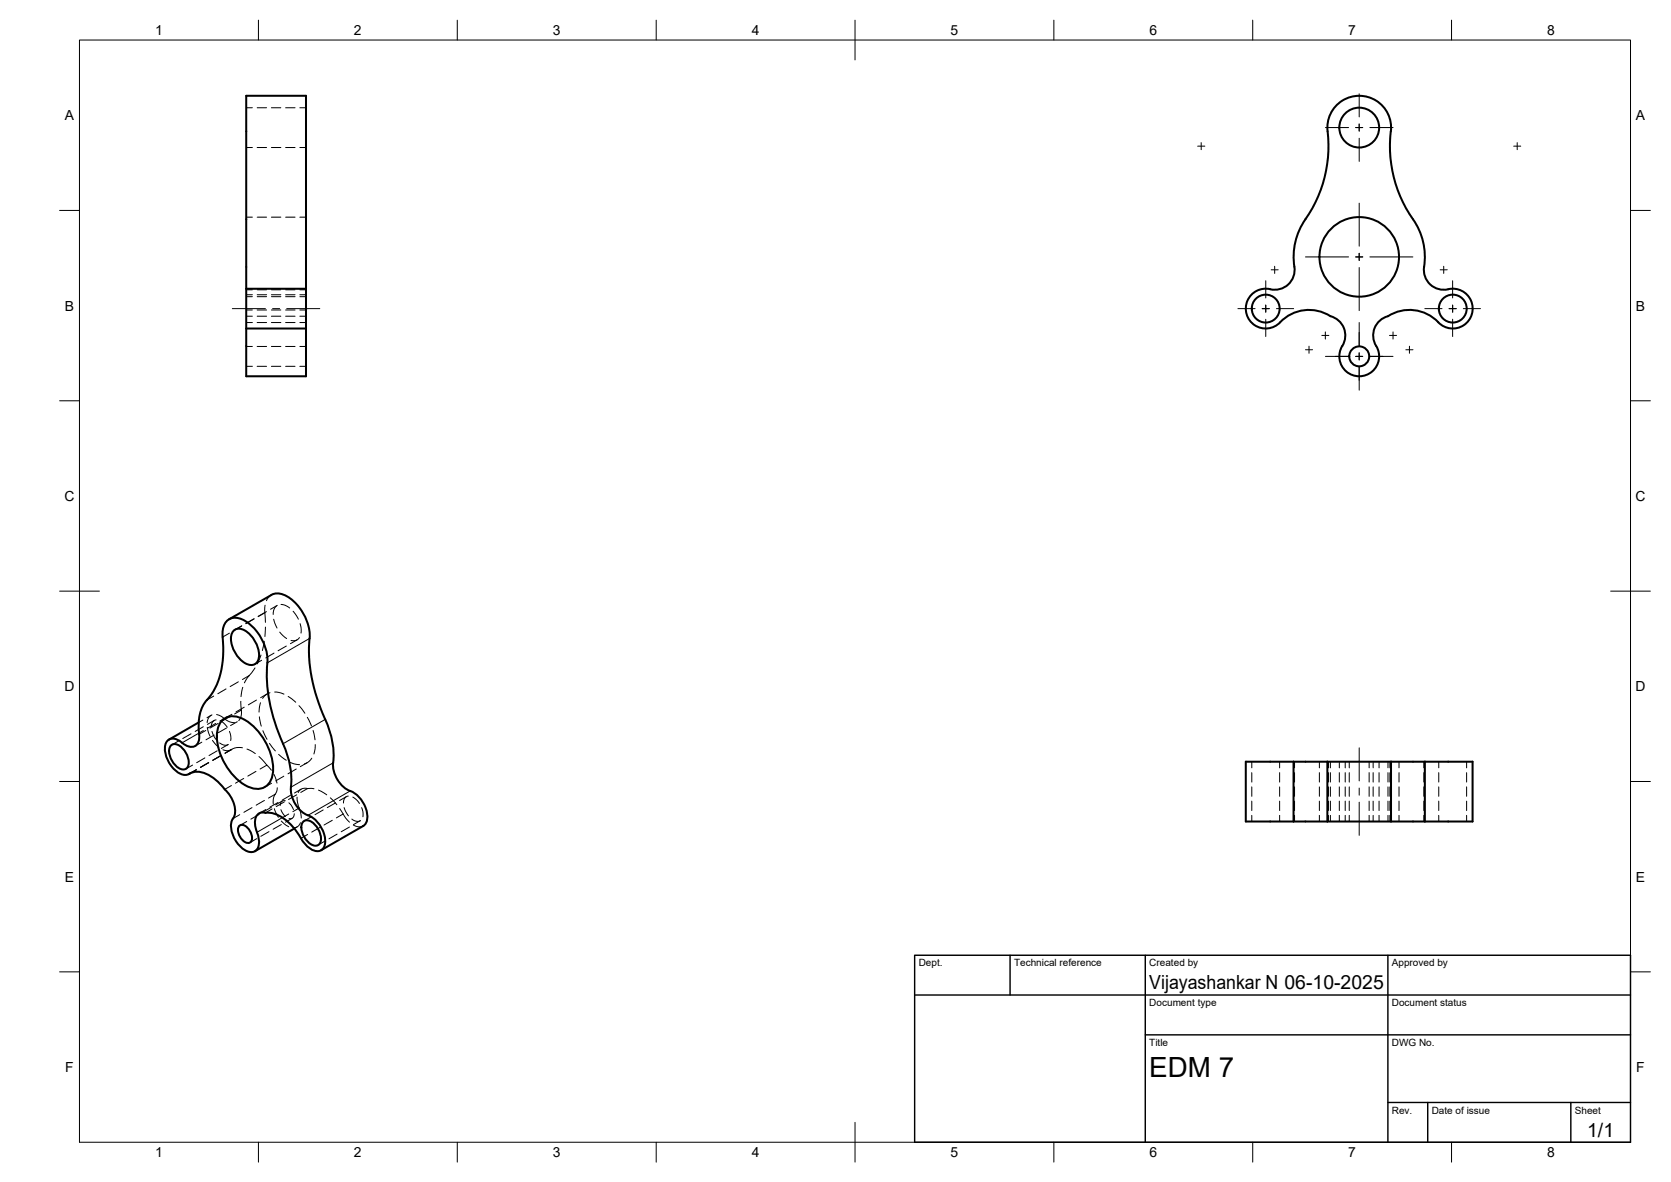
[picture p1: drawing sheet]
<svg xmlns="http://www.w3.org/2000/svg" width="420mm" height="297mm" viewBox="0 0 420 297" stroke-linecap="round" stroke-linejoin="round" font-family="sans-serif">
<!-- layer: Visible -->
<g fill="none" stroke="#000" stroke-width=".51">
<path d="M349.7 33a32.1 32.1 0 0 0 5.6 22.1M349.7 33a8 8 0 0 0-7.9-8.9 8 8 0 0 0-8 8.9 32.1 32.1 0 0 1-5.6 22.1M328.3 55.1a16.5 16.5 0 0 0-2.8 12M355.3 55.1a16.9 16.9 0 0 1 2.7 12.7 5.1 5.1 0 0 0 6.9 4.8 5 5 0 0 1 5 6.8 5 5 0 0 1-8.2 1.6M61.9 72.6v-48.5h15v48.5M61.9 72.6v10M61.9 72.6h15M76.9 72.6v10M325.5 67.1a5.1 5.1 0 0 1-6.9 5.5 5 5 0 0 0-5 6.8 5 5 0 0 0 8.3 1.6M61.9 82.6v12h15v-12M61.9 82.6h15M361.7 81a10 10 0 0 0-12.7-1.5 5.1 5.1 0 0 0-2.6 8.1 5 5 0 0 1-5.4 6.9 5 5 0 0 1-3.2-8.2 5 5 0 0 0-3.3-6.8 10 10 0 0 0-12.6 1.5"/>
<path d="M58.7 158.6a2.54 2.54 0 0 1 3.5 .3 7 7 0 0 1 2.7 7.1 2.1 2.1 0 0 1-3.3 .6 7.5 7.5 0 0 1-3.5-6.9zM68.2 149.5l-10.6 6.1M68.2 149.5a5.1 5.1 0 0 1 5.8 1.7 12.3 12.3 0 0 1 3.9 9.2M67.2 166.6a12 12 0 0 0-6.6-11.1 3.2 3.2 0 0 0-4.6 2.8l-.1 .8a24.1 24.1 0 0 1-2.3 14.7l-.5 .7a10.8 10.8 0 0 0-3 10M67.2 166.6a41.6 41.6 0 0 0 4.4 21.3 19.9 19.9 0 0 1 1.5 9.9M77.8 160.5a41.4 41.4 0 0 0 4.4 21.3 19.9 19.9 0 0 1 1.6 9.9M43.1 187.3a2.28 2.28 0 0 1 3 .9 4.6 4.6 0 0 1 1.1 4.5 1.72 1.72 0 0 1-2.8-.1 4.8 4.8 0 0 1-1.6-5zM47.9 194.3l-.4 .2M50 181.6l-7.5 4.3M50.1 184.5a2.32 2.32 0 0 1-2.1 3.2 4.9 4.9 0 0 1-2.8-1.5 2.17 2.17 0 0 0-2.5-.4 2.17 2.17 0 0 0-1.2 2.1 7.4 7.4 0 0 0 4.5 6.8 2.73 2.73 0 0 0 2.2-.5 6.9 6.9 0 0 1 6.7 2.3l1.6 1.9a7 7 0 0 1 2.4 6.9 4.7 4.7 0 0 0 0 5.3 5.6 5.6 0 0 0 4.5 3.5 2.22 2.22 0 0 0 1.7-2.6l-.2-1.5a5.7 5.7 0 0 1-.3-5.1 1.85 1.85 0 0 1 2.1-.6M55.7 181.3a4 4 0 0 1 4.9-.9 15 15 0 0 1 8 14 4 4 0 0 1-6 3.4 15 15 0 0 1-8-13.9l.2-1zM73.2 197.8a7.4 7.4 0 0 0 4.9 7.4 7.4 7.4 0 0 1 3.5 7.3 2 2 0 0 1-3.2 1l-1.2-.8-1-1.3a13.3 13.3 0 0 0-7.8-7.1h-1.7"/>
<path d="M83.8 191.7a7.4 7.4 0 0 0 4.8 7.3 7.5 7.5 0 0 1 3.7 7.1l-.5 1.1-.5 .4-10.6 6.1M325.2 191.4h-12v15h12M325.2 191.4h8.6M325.2 191.4v15M333.8 191.4h16M333.8 191.4v15M349.8 191.4h8.5M349.8 191.4v15M358.3 191.4h12v15h-12M358.3 191.4v15M60.1 207.7a1.57 1.57 0 0 1 2.4 .6 3 3 0 0 1 .6 3.2 1.57 1.57 0 0 1-2.4-.7 3 3 0 0 1-.6-3.1zM74 208.2l-9.9 5.7"/>
<path d="M76.3 206.4a2.28 2.28 0 0 1 3 1 4.6 4.6 0 0 1 1.2 4.5 1.72 1.72 0 0 1-2.8-.1 4.8 4.8 0 0 1-1.7-5zM325.2 206.4h8.6M333.8 206.4h16M349.8 206.4h8.5"/>
<circle cx="341.8" cy="32.1" r="5"/>
<circle cx="318.3" cy="77.6" r="3.5"/>
<circle cx="341.8" cy="64.6" r="10"/>
<circle cx="365.3" cy="77.6" r="3.5"/>
<circle cx="341.8" cy="89.6" r="2.51"/>
</g>
<!-- layer: Hidden -->
<g fill="none" stroke="#000" stroke-width=".25">
<path d="M61.9 37.1h1.6M61.9 27.1h1.6M64.7 37.1h2.3M64.7 27.1h2.3M68.2 37.1h2.4M68.2 27.1h2.4M71.8 37.1h2.4M71.8 27.1h2.4M75.4 37.1h1.5M75.4 27.1h1.5M61.9 54.6h1.6M64.7 54.6h2.3"/>
<path d="M68.2 54.6h2.4M71.8 54.6h2.4M75.4 54.6h1.5M61.9 79.5h1.6M61.9 74.1h1.6M61.9 74.6h1.6M61.9 77.9h1.6M61.9 72.8h1.6M64.7 79.5h2.3M64.7 74.1h2.3M64.7 74.6h2.3M64.7 77.9h2.3"/>
<path d="M64.7 72.8h2.3M68.2 79.5h2.4M68.2 74.1h2.4M68.2 74.6h2.4M68.2 77.9h2.4M68.2 72.8h2.4M71.8 79.5h2.4M71.8 74.1h2.4M71.8 74.6h2.4M71.8 77.9h2.4M71.8 72.8h2.4M75.4 79.5h1.5"/>
<path d="M75.4 74.1h1.5M75.4 74.6h1.5M75.4 77.9h1.5M75.4 72.8h1.5M61.9 81.1h1.6M61.9 92.1h1.6M61.9 87.1h1.6M64.7 81.1h2.3M64.7 92.1h2.3M64.7 87.1h2.3M68.2 81.1h2.4M68.2 92.1h2.4"/>
<path d="M68.2 87.1h2.4M71.8 81.1h2.4M71.8 92.1h2.4M71.8 87.1h2.4M75.4 81.1h1.5M75.4 92.1h1.5M75.4 87.1h1.5M60.8 157.3l-1.7 .9M63.9 155.5l-2.1 1.2M66.7 152.1l-.2 1.2 .2 3.1M66.7 157.6l-.1 2.4M67 153.7l-2.1 1.2"/>
<path d="M68.2 149.5l-.7 .6-.5 .8M68.8 155.6l.9 2.2M69.5 152.3l-.6 .7-.2 1.4M69.7 152.1l-1.7 1M70.3 158.8l1.8 1.7M70.7 151.9l.9 .2 1.2 .7M73.7 153.6l1.3 2M75.5 156.7l.2 1v1.4M53.1 179.8l-1.1 .6M53.3 179.7l-.8 .6-.4 1.3M54.5 179.6l1 .3a5.3 5.3 0 0 0 3.5 1.7M58.3 179.5l-1.7 1"/>
<path d="M60.6 176.2v1.2a3.8 3.8 0 0 1-.6 3.7M61 172.7l-.4 2.4M61.4 177.7l-2.1 1.2M64.1 167.9l-1.9 2.4-.8 1.3M64.5 175.9l-2.1 1.2M65.5 176.6l-.4 2.4M65.6 164.6l-.9 2.2M65.8 165.9l-1.7 1M66.4 161.1l-.4 2.4M67.2 174.4l-1.7 .9M67.9 174.1l-1 .4-.9 1M68.9 164.1l-2.1 1.2"/>
<path d="M69.1 173.9l1 .1 1.3 .4M72 162.4l-2.1 1.1M72.5 175l1.9 1.5M74.7 160.8l-1.7 1M75.2 177.3l1.5 1.9M75.3 160.2l-.4 .5-.7 .3-1-.1M44.9 186.2l-1.7 1M48 184.4l-2 1.2M48.4 192.3l-1.7 .9M49.4 193.4l-1.5 .9M49.4 193.4l-1.7 1M50.8 186.5l-1.7 1"/>
<path d="M51 181l-1 .6M51.1 182.6l-2 1.2M51.5 190.5l-2.1 1.2M52.1 182.8l.7 2.2M52.5 191.7l-2.1 1.2 2.1-1.2M53.3 183.8l.5 1.2 .6 .9M53.4 186.1l1.6 1.7M53.8 181.1l-1.6 .9M53.8 184.7l-2 1.2M54.3 180.9l-.5 .2-.4 .4-.3 1.2M54.6 188.7l-2 1.2M55.2 186.7l1.4 .6 .8-.2"/>
<path d="M55.5 181.2l.7 .5 .9 1.1M55.6 189.9l-2.1 1.2M57 183l-2.1 1.1M57.3 187.1l-1.7 1M57.7 183.8l.4 1.5-.1 .8M58.2 197.4l-1.7 1M58.3 188.3l-1.7 1 1.5-.9M59.7 181.4l-1.7 .9M61 187.9a4.9 4.9 0 0 0-3.5 .7l-1.5-.2M61.3 195.6l-2.1 1.2M62.1 188.2l2.1 1.2M64.4 193.9l-2.1 1.1"/>
<path d="M65.1 190.1l2 2.2M65.2 180.1l.5 2.4M66.1 183.6l1 2.2M67.1 192.3l1.1 1.3M67.1 192.3l-1.7 1M67.8 186.8l1.4 1.9M68.3 196.8l-1.7 1M68.9 194.6l.7 2.2M69.7 198l-.1 .9a4.1 4.1 0 0 0-.9 3.2M70.1 189.6l1.9 1.5M71.4 195.1l-2.1 1.1M73 199.9l-2 1.2"/>
<path d="M73 191.6l1 .4 1.3 .2M74.5 193.3l-2.1 1.2M74.6 199.7l-2.1 1.2M75.7 198.3l-1.7 1M77.2 191.7l-1.7 1M77.3 180.3l1 2.1M77.3 198.2h1.7M77.3 198.2a1.85 1.85 0 0 0-2.3 1M77.3 198.2l-1.7 .9M78.4 190.5l-.7 .9-1.2 .6M78.7 183.6l.5 2.3M79.3 187.1l-.4 2.4"/>
<path d="M80.1 198.6l2 1.1M314.7 191.4v1.6M314.7 194.2v2.3M314.7 197.7v2.4M321.8 191.4v1.6M321.8 194.2v2.3M321.8 197.7v2.4M325.5 191.4v1.6M325.5 194.2v2.3M325.5 197.7v2.4M331.7 191.4v1.6M331.7 194.2v2.3"/>
<path d="M331.7 197.7v2.4M334 191.4v1.6M334 194.2v2.3M334 197.7v2.4M334.5 191.4v1.6M334.5 194.2v2.3M334.5 197.7v2.4M336.8 191.4v1.6M336.8 194.2v2.3M336.8 197.7v2.4M338.2 191.4v1.6M338.2 194.2v2.3"/>
<path d="M338.2 197.7v2.4M339.3 191.4v1.6M339.3 194.2v2.3M339.3 197.7v2.4M344.3 191.4v1.6M344.3 194.2v2.3M344.3 197.7v2.4M345.3 191.4v1.6M345.3 194.2v2.3M345.3 197.7v2.4M346.8 191.4v1.6M346.8 194.2v2.3"/>
<path d="M346.8 197.7v2.4M349 191.4v1.6M349 194.2v2.3M349 197.7v2.4M349.5 191.4v1.6M349.5 194.2v2.3M349.5 197.7v2.4M351.8 191.4v1.6M351.8 194.2v2.3M351.8 197.7v2.4M358 191.4v1.6M358 194.2v2.3"/>
<path d="M358 197.7v2.4M361.8 191.4v1.6M361.8 194.2v2.3M361.8 197.7v2.4M368.8 191.4v1.6M368.8 194.2v2.3M368.8 197.7v2.4M62 206.4l-1.7 1M64.5 210.8l-1.7 1M65.2 204.7l-2.1 1.2M66.8 203.4l-1.7 1M67.6 209l-2 1.2"/>
<path d="M68.2 202.9l-2 1.2M68.4 203.3l-1.7 1M69 203.2l1 2.2M69.9 201.7l-2.1 1.1M70.6 203.5l.5 .9 .7 .8M70.7 206.3l1.9 1.5M70.7 207.2l-2 1.2M71 201.3l-1.7 1M71.5 201.5l-2.1 1.2M71.7 201.2a1.03 1.03 0 0 0-1.3 1.2M72.6 201.7l.6 .6 .6 1.2M73.5 205.6l-1.7 1"/>
<path d="M74 204.5a1.03 1.03 0 0 1-1.3 1.2M74.7 200.3l.2 1.6 .7 2.3 .1 1.4M74.7 207.8l-.7 .4M75.5 206.7l-.7 1-1.1 .3M78.2 205.3l-1.7 1M81.3 203.5l-2.1 1.2M81.7 211.4l-1.7 1M83.1 200.5l1.6 1.7M84.4 201.8l-2.1 1.2M84.8 209.6l-2.1 1.2M85.4 203.2l1.5 2.4 1 1M86.5 203l1.1 2"/>
<path d="M87.1 200.2l-1.7 1M87.6 200.1l-.5 .1-.5 .5-.2 1.1M87.9 207.8l-2.1 1.2M88.5 205.8l1.4 .6 .7-.2M88.7 200.3l1.2 .9 .5 .7M88.8 207.3l1.5 .5 1-.2M90.6 206.3l-1.7 .9M90.9 203l.3 1v1.3M314.7 201.3v2.4M314.7 204.9v1.5M321.8 201.3v2.4M321.8 204.9v1.5"/>
<path d="M325.5 201.3v2.4M325.5 204.9v1.5M331.7 201.3v2.4M331.7 204.9v1.5M334 201.3v2.4M334 204.9v1.5M334.5 201.3v2.4M334.5 204.9v1.5M336.8 201.3v2.4M336.8 204.9v1.5M338.2 201.3v2.4M338.2 204.9v1.5"/>
<path d="M339.3 201.3v2.4M339.3 204.9v1.5M344.3 201.3v2.4M344.3 204.9v1.5M345.3 201.3v2.4M345.3 204.9v1.5M346.8 201.3v2.4M346.8 204.9v1.5M349 201.3v2.4M349 204.9v1.5M349.5 201.3v2.4M349.5 204.9v1.5"/>
<path d="M351.8 201.3v2.4M351.8 204.9v1.5M358 201.3v2.4M358 204.9v1.5M361.8 201.3v2.4M361.8 204.9v1.5M368.8 201.3v2.4M368.8 204.9v1.5"/>
</g>
<!-- layer: Hidden Narrow -->
<g fill="none" stroke="#000" stroke-width=".25">
<path d="M57.7 159.1l-1.7 1M60.8 157.3l-2.1 1.2M63.9 155.6l-2.1 1.1M66.6 154l-1.7 1M53.7 174.9l-1.7 1M56.8 173.1l-2 1.2M59.9 171.4l-2 1.1M60.7 178.4l-1.7 1M62.7 169.8l-1.7 1M49.4 193.4l-1.6 .9M51.1 183.6l-1.1 .6M51.8 183.6l-1.7 .9"/>
<path d="M52.5 191.7l-2.1 1.1M54.3 181.8l-2.1 1.2M54.9 181.8l-2.1 1.2M55.6 189.9l-2.1 1.2M56.4 180.6l-1.1 .6M58 180l-2.1 1.2M58.1 188.4l-1.5 .9M69.2 199.6l-1.7 1M60.3 204.7l-1.7 1M63.4 203l-2.1 1.1M66.5 201.2l-2.1 1.1M72.6 204.6l-1.6 .9"/>
<path d="M75.2 203.1l-1.6 .9M77.3 209.7l-1.6 1M80.5 207.9l-2.1 1.2M83.5 206.1l-2 1.2M86.3 204.6l-1.7 .9"/>
</g>
<!-- layer: Visible Narrow -->
<path d="M77.8 160.5l-10.6 6.1M47.8 194.3l-.3 .2M50 184.2l-4.2 2.5M81.8 180.8l-10.6 6.1M83.8 191.7l-10.7 6.1M88 198.8l-10.6 6.1M71 205.5l-6.4 3.7" fill="none" stroke="#000" stroke-width=".25"/>
<!-- layer: BORDER -->
<g fill="none" stroke="#000" stroke-width=".25">
<path d="M20 10.1h390v276.9h-390zM65 5.1v5M115 5.1v5M165 5.1v5M215 5.1v10M265 5.1v5M315 5.1v5M365 5.1v5M15 52.9h5M410 52.9h5M15 100.7h5M410 100.7h5"/>
<path d="M15 148.6h10M405 148.6h10M15 196.4h5M410 196.4h5M15 244.2h5M410 244.2h5M65 287v5M115 287v5M165 287v5M215 282.1v9.9M265 287v5M315 287v5"/>
<path d="M365 287v5"/>
</g>
<!-- layer: TITLEBLOCK -->
<path d="M230 240.1h180v46.9h-180zM230 250h180M254 240.1v9.9M288 240.1v46.9M349 240.1v46.9M288 260.1h122M349 277.1h61M359 277.1v9.9M395 277.1v9.9" fill="none" stroke="#000" stroke-width=".36"/>
<!-- layer: Smart Centers -->
<g fill="none" stroke="#000" stroke-width=".25">
<path d="M301.1 36.7h1.8M302 35.8v1.8M333.3 32.1h5.8M340.9 32.1h1.7M341.8 23.6v5.8M341.8 31.2v1.7M341.8 34.7v5.9M344.4 32.1h5.9M380.6 36.7h1.8M381.5 35.8v1.8M341.8 51.1v10.8M58.4 77.6h8.3"/>
<path d="M68.5 77.6h1.8M72.1 77.6h8.3M311.3 77.6h4.3M317.4 77.6h1.8M318.3 70.6v4.3M318.3 76.7v1.8M319.6 67.8h1.8M320.5 66.9v1.8M321 77.6h4.3M328.3 64.6h10.8M340.9 64.6h1.7M341.8 63.7v1.8"/>
<path d="M341.8 67.2v10.8M344.4 64.6h10.9M358.3 77.6h4.3M362.1 67.8h1.8M363 66.9v1.8M364.4 77.6h1.8M365.3 70.6v4.3M365.3 76.7v1.8M367.9 77.6h4.4M318.3 80.2v4.4M328.3 87.9h1.7M329.1 87v1.8"/>
<path d="M332.4 84.3h1.7M333.2 83.4v1.8M333.3 89.6h5.8M340.9 89.6h1.7M341.8 81.1v5.8M341.8 88.7v1.8M341.8 92.2v5.9M344.4 89.6h5.9M349.4 84.3h1.8M350.3 83.4v1.8M353.5 87.9h1.8M354.4 87v1.8"/>
<path d="M365.3 80.2v4.4M341.8 187.9v8.3M341.8 198v1.8M341.8 201.6v8.3"/>
</g>
<text font-size="7" x="289" y="270.6">EDM 7</text>
<g font-size="4.9">
<text x="289" y="248.5">Vijayashankar N 06-10-2025</text>
<text x="399.1" y="285.7">1/1</text>
</g>
<g font-size="3.5">
<text x="39" y="8.8">1</text>
<text x="89" y="8.8">2</text>
<text x="139" y="8.8">3</text>
<text x="189" y="8.8">4</text>
<text x="239" y="8.8">5</text>
<text x="289" y="8.8">6</text>
<text x="339" y="8.8">7</text>
<text x="389" y="8.8">8</text>
<text x="16.3" y="30.2">A</text>
<text x="411.3" y="30.2">A</text>
<text x="16.3" y="78">B</text>
<text x="411.3" y="78">B</text>
<text x="16.2" y="125.9">C</text>
<text x="411.2" y="125.9">C</text>
<text x="16.2" y="173.7">D</text>
<text x="411.2" y="173.7">D</text>
<text x="16.3" y="221.6">E</text>
<text x="411.3" y="221.6">E</text>
<text x="16.4" y="269.4">F</text>
<text x="411.4" y="269.4">F</text>
<text x="39" y="290.8">1</text>
<text x="89" y="290.8">2</text>
<text x="139" y="290.8">3</text>
<text x="189" y="290.8">4</text>
<text x="239" y="290.8">5</text>
<text x="289" y="290.8">6</text>
<text x="339" y="290.8">7</text>
<text x="389" y="290.8">8</text>
</g>
<g font-size="2.5">
<text x="231" y="242.9">Dept.</text>
<text x="255" y="242.9">Technical reference</text>
<text x="289" y="242.9">Created by</text>
<text x="350" y="242.9">Approved by</text>
<text x="289" y="252.8">Document type</text>
<text x="350" y="252.8">Document status</text>
<text x="289" y="262.9">Title</text>
<text x="350" y="262.9">DWG No.</text>
<text x="350" y="279.9">Rev.</text>
<text x="360" y="279.9">Date of issue</text>
<text x="396" y="279.9">Sheet</text>
</g>
</svg>
